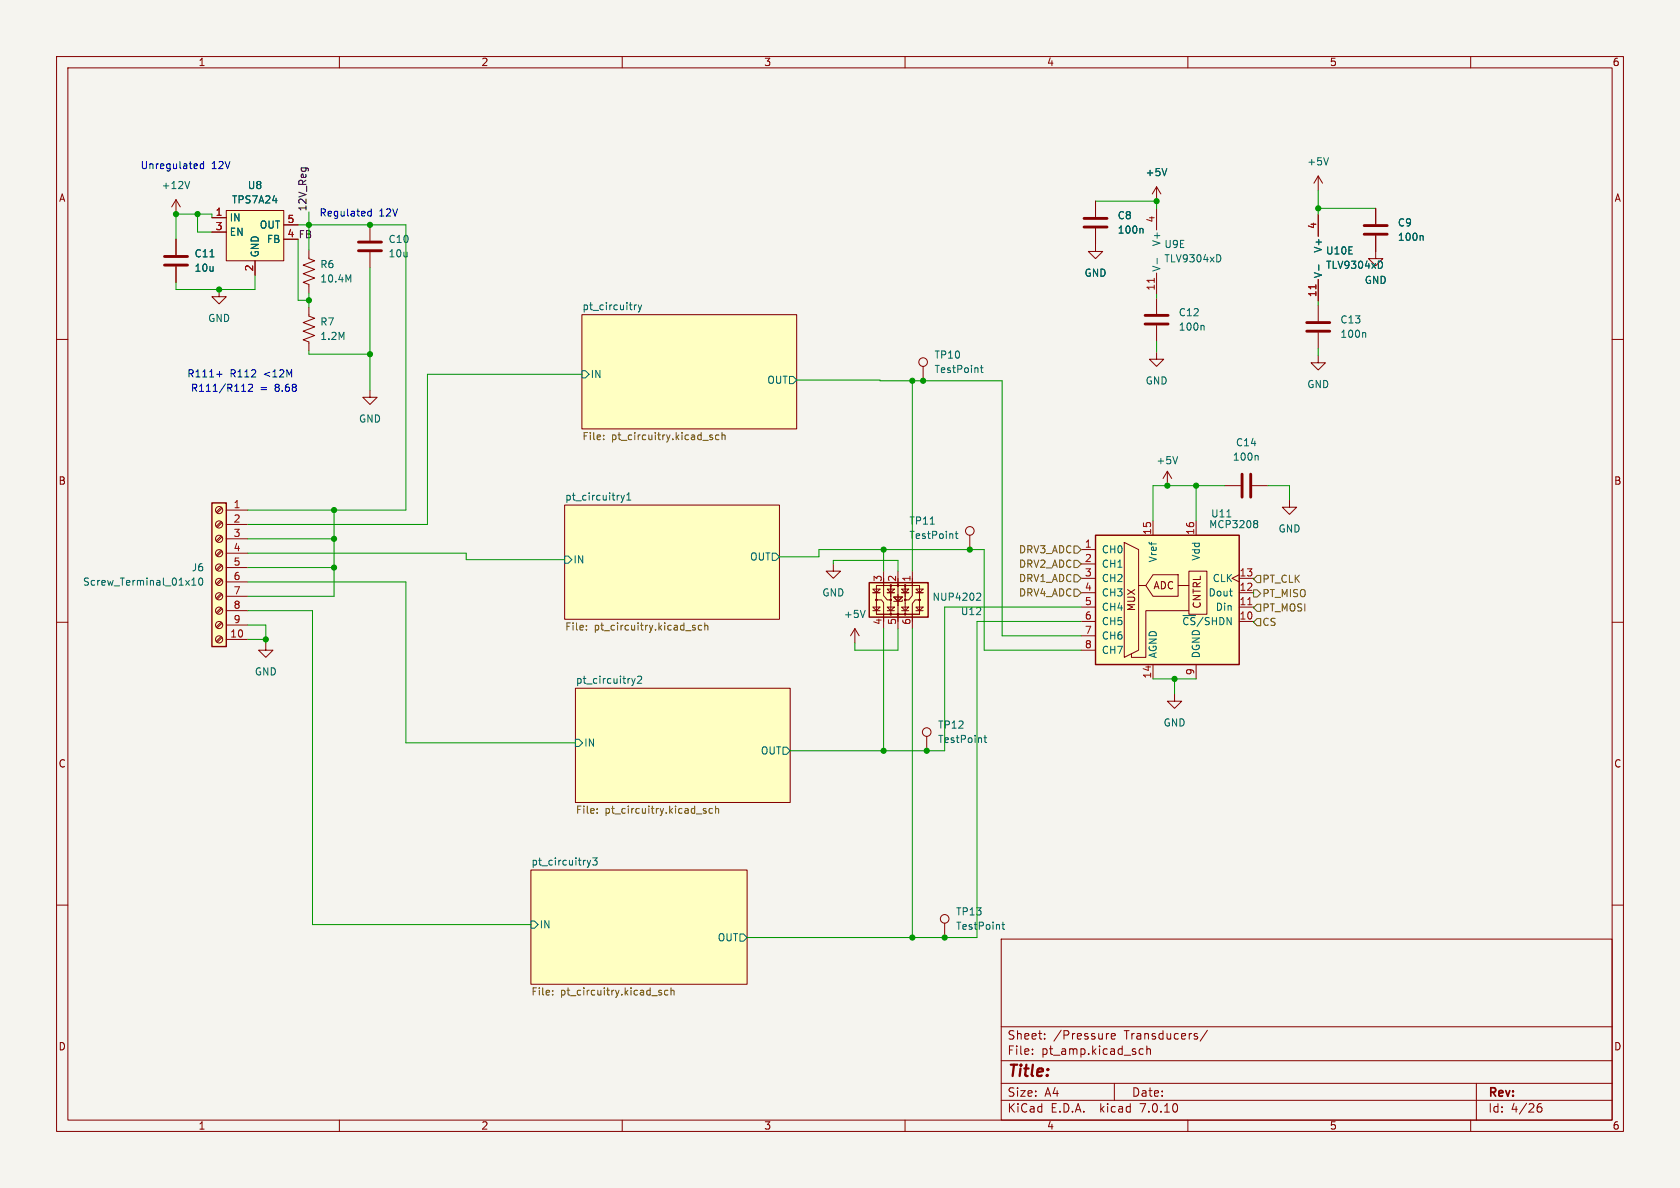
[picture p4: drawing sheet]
<svg xmlns="http://www.w3.org/2000/svg" width="297mm" height="210mm" viewBox="0 0 297 210" stroke-linecap="round" stroke-linejoin="round" font-family="sans-serif">
<path d="M0 0h297v210h-297z" fill="#f5f4ef" stroke="#f5f4ef" stroke-width=".18"/>
<g fill="none" stroke="#840000" stroke-width=".18">
<path d="M10 10h277v190h-277zM12 12h273v186h-273zM60 10v2M110 10v2M160 10v2M210 10v2M260 10v2M31.1 35.3l-.7 1.3M31.1 35.3v2.5M31.1 35.3l.8 1.3M37.5 38.5h2.5M40 37.2h10.2v8.9h-10.2z"/>
<path d="M50.2 39.8h2.5M65.4 39.8v2.7M193.7 35.6v2.8M204.5 33l-.8 1.3M204.5 33v2.6M204.5 36.8v3.8M204.5 33l.7 1.3M233 31.1l-.7 1.3M233 31.1v2.6M233 38v3.8M233 31.1l.8 1.3M243.2 36.8v2.8"/>
<path d="M10 60h2M31.1 42.3v2.8M31.1 47.1v2.8M37.5 41h2.5M38.7 51.2v1.3h1.3l-1.3 1.2-1.2-1.2h1.2M45.1 46.1v2.5M54.6 44.2v1.5l1 .4-2 .8 2 .7-2 .8 2 .7-2 .8 1 .4v1.5M54.6 54.4v1.5l1 .4-2 .7 2 .8-2 .7 2 .8-2 .8 1 .4v1.5M65.4 44.6v2.8M102.9 55.6h37.9v20.2h-37.9zM193.7 40.4v4.1h1.2l-1.2 1.2-1.3-1.2h1.3M204.5 48.3v3.8"/>
<path d="M204.5 52.7v2.8M204.5 57.5v2.8M233 49.4v3.8M233 54v2.8M233 58.8v2.8M243.2 41.7v4h1.3l-1.3 1.3-1.3-1.3h1.3M285 60h2M65.4 69v1.2h1.3l-1.3 1.3-1.3-1.3h1.3M163.2 64.8v2.5M204.5 62.2v1.3h1.2l-1.2 1.3-1.3-1.3h1.3M233 62.9v1.2h1.3l-1.3 1.3-1.2-1.3h1.2M39.1 99.8l-.9 .9"/>
<path d="M39.1 97.3l-.9 .8M39.1 94.7l-.9 .9M39.1 92.2l-.9 .8M39.1 89.7l-.9 .8M39.3 100l-.9 .8M39.3 97.5l-.9 .8M39.3 94.9l-.9 .9M39.3 92.4l-.9 .8M39.3 89.8l-.9 .9M40 90.2h3.8M40 92.7h3.8M40 95.3h3.8"/>
<path d="M40 97.8h3.8M99.8 89.3h38v20.2h-38zM147.3 99.7v1.3h1.3l-1.3 1.2-1.3-1.2h1.3M171.4 94.6v2.6M191.1 97.2h2.6M191.1 99.7h2.6M198.8 95.9l2.5 1.3v17.7l-2.5 1.3zM203.8 92.1v2.5M206.4 83.3l-.8 1.3M206.4 83.3v2.6M206.4 83.3l.7 1.3M211.5 92.1v2.5"/>
<path d="M216.5 85.9h2.8M221.4 85.9h2.8M228 88.4v1.3h1.2l-1.2 1.2-1.3-1.2h1.3M10 110h2M39.1 112.5l-.9 .9M39.1 110l-.9 .8M39.1 107.4l-.9 .9M39.1 104.9l-.9 .8M39.1 102.4l-.9 .8M39.3 112.7l-.9 .8M39.3 110.2l-.9 .8M39.3 107.6l-.9 .9"/>
<path d="M39.3 105.1l-.9 .8M39.3 102.5l-.9 .9M40 108h3.8M40 113h3.8M40 100.3h3.8M40 102.9h3.8M40 105.4h3.8M40 110.5h3.8M47 113.7v1.2h1.3l-1.3 1.3-1.3-1.3h1.3M151.1 111.1l-.7 1.3M151.1 111.1v2.6M151.1 111.1l.8 1.3"/>
<path d="M154.3 104.1h1.3l-.7 .7zM154.3 107.3h1.3l-.7 .7zM154.3 104.8h1.3M154.3 108h1.3M154.9 106h.9l.4 .6v3.3M154.9 103.5h7.7v5.1h-7.7zM156.2 102.2v3.1l.6 .7h.8M156.2 101v2.5M156.2 108.6v2.5M156.8 104.1h1.3l-.6 .7zM156.8 107.3h1.3l-.6 .7zM156.8 104.8h1.3"/>
<path d="M156.8 108h1.3M157.5 103.5v5.1M158 105.5h1.5l-.8 .8zM158.7 101v10.1M159.4 104.1h1.3l-.7 .7zM159.4 107.3h1.3l-.7 .7zM159.4 104.8h1.3M159.4 108h1.3M159.5 106v.3h-1.5M160 103.5v5.1M161.3 102.2v3.1l-.6 .7h-.7M161.3 101v2.5"/>
<path d="M161.3 108.6v2.5M161.9 104.1h1.3l-.6 .7zM161.9 107.3h1.3l-.6 .7zM161.9 104.8h1.3M161.9 108h1.3M162.7 106h-.9l-.5 .7v3.2M191.1 104.8h2.6M191.1 109.9h2.6M191.1 107.3h2.6M191.1 102.2h2.6M191.1 112.4h2.6M191.1 114.9h2.6"/>
<path d="M201.3 103.5h1.3M203.8 101.6h4.5v3.8h-4.5l-1.2-1.9zM203.8 117.5v2.5M208.3 103.5h1.9M210.2 101h3.2v7.6h-3.2zM210.2 108h-7.6v8.2h-2.6v-.6M211.5 117.5v2.5M219.1 101.6l-1.3 .6 1.3 .7M219.1 104.8h2.5M219.1 109.9h2.5M219.1 107.3h2.5M219.1 102.2h2.5"/>
<path d="M285 110h2M101.7 121.7h38v20.2h-38zM163.8 130.2v2.5M207.6 122.7v1.3h1.3l-1.3 1.2-1.2-1.2h1.2M10 160h2M93.9 153.8h38.2v20.2h-38.2zM285 160h2M167 163.2v2.5M177 166h108v32h-108zM60 198v2M110 198v2M160 198v2"/>
<path d="M177 194.5h108M177 191.5h108M177 187.5h108M177 181.5h108M182.5 186.3v.1M182.5 185.5v.1M184.7 183.6v.1M184.7 182.8v.1M196 182.7l-.3 .1M196.5 183.2l.7-.1-.1-.3-.4-.1-.2 .2v.7h.6M197 191.5v3M201.5 186.3l.2 .1 .4-.1"/>
<path d="M202.1 185.5l-.4-.1-.2 .1M202.7 185.5l.3-.1 .3 .1 .1 .9M202.7 184.9v1.5M210 198v2M213.5 182.1l-1.3 2M260 198v2M261 191.5v6.5M271.7 196l.3-.3h.5l.1 .3v.3l-.3 .3h-.3l-.3-.3M272.5 195.1a.6 .6 0 0 0-.8 .6"/>
<circle cx="163.2" cy="64" r=".76"/>
<circle cx="38.7" cy="92.7" r=".63"/>
<circle cx="38.7" cy="97.8" r=".63"/>
<circle cx="38.7" cy="90.2" r=".63"/>
<circle cx="38.7" cy="95.2" r=".63"/>
<circle cx="171.4" cy="93.9" r=".76"/>
<circle cx="38.7" cy="110.5" r=".63"/>
<circle cx="38.7" cy="107.9" r=".63"/>
<circle cx="38.7" cy="113" r=".63"/>
<circle cx="38.7" cy="100.3" r=".63"/>
<circle cx="38.7" cy="102.9" r=".63"/>
<circle cx="38.7" cy="105.4" r=".63"/>
<circle cx="154.9" cy="106" r=".13"/>
<circle cx="157.5" cy="108.6" r=".13"/>
<circle cx="157.5" cy="103.5" r=".13"/>
<circle cx="157.5" cy="106" r=".13"/>
<circle cx="158.7" cy="103.5" r=".13"/>
<circle cx="158.7" cy="108.6" r=".13"/>
<circle cx="160" cy="103.5" r=".13"/>
<circle cx="160" cy="108.6" r=".13"/>
<circle cx="160" cy="106" r=".13"/>
<circle cx="162.6" cy="106" r=".13"/>
<circle cx="163.8" cy="129.4" r=".76"/>
<circle cx="167" cy="162.4" r=".76"/>
</g>
<g fill="#ffffc2" stroke="#ffffc2" stroke-width=".18">
<path d="M93.9 153.8h38.2v20.2h-38.2z"/>
<path d="M102.9 55.6h37.9v20.2h-37.9z"/>
<path d="M99.8 89.3h38v20.2h-38z"/>
<path d="M101.7 121.7h38v20.2h-38z"/>
<path d="M153.7 103h10.4v6.1h-10.4z"/>
<path d="M193.7 94.6h25.4v22.9h-25.4z"/>
<path d="M37.5 88.9h2.5v25.4h-2.5z"/>
<path d="M40 37.2h10.2v8.9h-10.2z"/>
</g>
<g fill="none" stroke="#006464" stroke-width=".18">
<path d="M33.5 32.1l-.4 1.2M206.3 29.8l-.4 1.3M234.9 27.9l-.5 1.3M37.1 45.4h.7M61.6 49.5l.4-.9v1.3M112.2 53.9v.9M112.5 53.9l-.3 .2M112.8 53.9l.3 .9M113.1 54.8l-.3 .4M113.4 53.9l-.3 .9M201.9 40.4l.2 .2v.6M204.6 45.7v.9"/>
<path d="M212.7 57.5l.2 .2v.7M215.6 45.1l.2 .5-.2 .6M233.1 46.8v1M241.3 58.8l.1 .2v.6M244.2 46.2l.2 .5-.2 .7M251.4 41.6l.2 .2v.7M102.9 65.5h.6l.6 .7-.6 .6h-.6zM139.6 66.5h.6l.6 .7-.6 .6h-.6zM173.3 65h.5M173.5 64.6v1.1l.3 .2M99.8 98.3h.7l.6 .6-.6 .7h-.7zM109.8 87.6l.3 .8"/>
<path d="M110.1 88.4l-.3 .4M110.4 87.6l-.3 .8M110.8 88.4h.7M110.8 87.5l.4-.4v1.3M136.5 97.8h.7l.6 .6-.6 .7h-.7zM164.5 92.7h.7M168.9 94.3h.5M169.1 93.9v1.1l.3 .2M208.2 80.7l-.4 1.3M216.9 91.4h.7M221.9 92h.2l.2 .3-.2 .3M221.9 92.6h.2"/>
<path d="M222.1 92.6l.2 .2v.2l-.1 .2-.3 .1M222.2 80.5l.2 .2v.7M33.9 103.4h.7M33.9 102.5l.4-.3v1.2M35.3 102.2h.1a.68 .68 0 0 1 .5 .6 .68 .68 0 0 1-.5 .6 .84 .84 0 0 1-.1-1.2zM111.7 119.9l.3 .9M112.3 119.9l-.3 .9M112.7 119.6l.5-.1 .2 .4-.7 .9h.7M152.9 107.9l-.4 1.3M172.8 104.8l.5 .1 .1 .3-.8 .9h.8M101.7 130.7h.7l.6 .6-.6 .7h-.7zM112 120.8l-.3 .4"/>
<path d="M138.4 132.1h.7l.6 .6-.6 .7h-.7zM173.9 130.4h.5M174.1 130v1.1l.3 .2M103.8 152.1l.3 .8M104.1 152.9l-.2 .4M104.4 152.1l-.3 .8M104.8 151.7h.8l-.5 .4 .4 .2v.5l-.2 .1-.5-.1M93.9 162.8h.6l.6 .6-.6 .7h-.6zM130.8 165.1h.6l.7 .6-.7 .7h-.6zM177.1 163.4h.5M177.3 163v1.1l.3 .2"/>
</g>
<g fill="none" stroke="#725600" stroke-width=".18">
<path d="M106.7 77.6v.1M106.7 76.9v.2M125.5 77.1l.5 .4-.2 .2h-.3M126 76.9h-.4l-.1 .2M127.1 76.9h-.4l-.2 .2 .1 .6h.5M127.6 77l.2-.1h.3l.1 .8M127.6 76.5v1.2M189.9 96.5h.6l.6 .7-.6 .6h-.6zM189.9 99.1h.6l.6 .6-.6 .6h-.6zM103.7 111.3v.1M103.7 110.6v.1M122.4 110.8l.6 .3-.2 .3-.4-.1"/>
<path d="M122.9 110.6l-.3-.1-.2 .2M124.1 110.6l-.4-.1-.3 .3 .2 .5h.5M124.6 110.7l.2-.2 .3 .1v.8M124.6 110.1v1.3M189.9 101.6h.6l.6 .6-.6 .7h-.6zM189.9 104.1h.6l.6 .7-.6 .6h-.6zM221.6 104.3h.6l.7 .6-.7 .6h-.6zM222.2 109.3h.7v1.3h-.7l-.6-.6zM222.2 106.8h.7v1.3h-.7l-.6-.7zM222.2 101.7h.7v1.3h-.7l-.6-.6zM105.6 143.6v.2M105.6 143v.1"/>
<path d="M124.3 143.2l.6 .3-.2 .3-.4-.1M124.8 143l-.3-.1-.2 .2M126 143l-.4-.1-.2 .3 .1 .5h.5M126.5 142.5v1.3M126.5 143l.2-.1 .3 .1v.8M97.7 175.8v.1M97.7 175.1v.1M116.5 175.3l.5 .4-.2 .2-.3-.1M116.9 175.1h-.3l-.1 .1M118.1 175.1h-.4l-.2 .2 .1 .5h.5M118.6 175.2l.2-.1h.3l.1 .8M118.6 174.6v1.3"/>
</g>
<g fill="none" stroke="#840000" stroke-width=".51">
<path d="M191.6 38.6h4.1M241.2 39.9h4M29.1 46.9h4M29.1 45.3h4M63.4 44.3h4M63.4 42.8h4M191.6 40.1h4.1M202.4 55.8h4.1M202.4 57.3h4.1M231 57h4.1M231 58.5h4.1M241.2 41.4h4"/>
<path d="M219.6 83.8v4.1M221.1 83.8v4.1"/>
</g>
<path d="M204.1 49.2v.7M232.6 50.3v.8M220.6 106.9h.7" fill="none" stroke="#a90000" stroke-width=".18"/>
<path d="M37.5 88.9h2.5v25.4h-2.5zM193.7 94.6h25.4v22.9h-25.4zM153.7 103h10.4v6.1h-10.4z" fill="none" stroke="#840000" stroke-width=".25"/>
<path d="M36 28.5v1.3M36 29h-.4l-.2 .2 .1 .6h.5M65.6 36.9v1.3M65.6 37.4l-.3-.1-.3 .3 .1 .5h.5M38.3 66.2h1M42.7 69.2h.7M43.9 68l.5-.1 .2 .4-.7 .9h.7" fill="none" stroke="#0000c2" stroke-width=".18"/>
<g fill="none" stroke="#009600" stroke-width=".18">
<path d="M34.9 37.8v3.2h2.6M37.5 38.5v-.7h-6.4v4.5M52.7 39.8h19.1v50.4h-28M54.6 37.5v6.7M193.7 35.6h10.8v1.2M233 33.7v4.3M233 36.8h10.2M45.1 48.6v2.6h-14v-1.3M52.7 42.3v10.8h1.9M54.6 51.8v2.6M65.4 47.4v21.6M204.5 52.1v.6"/>
<path d="M233 53.2v.8M54.6 62v.6h10.8M102.9 66.2h-27.3v26.5h-31.8M140.8 67.2l36.4 .1v45.1h13.9M161.3 67.3v33.7M204.5 60.3v1.9M233 61.6v1.3M43.8 97.8h38.6v1.1h17.4M43.8 95.3h15.3M59.1 90.2v15.2h-15.3M137.8 98.4h7v-1.2h29.2v17.7h17.1M147.3 99.7v-.6h11.4v1.9"/>
<path d="M156.2 97.2v3.8M211.5 85.9v6.2M216.5 85.9h-12.7v6.2M224.2 85.9h3.8v2.5M43.8 102.9h28v28.4h29.9M43.8 110.5h3.2v3.2M43.8 108h11.4v55.4h38.7M43.8 113h3.2M43.8 100.3h15.3M156.2 111.1v21.6M158.7 111.1v3.8h-7.6v-1.2M161.3 111.1v54.6"/>
<path d="M191.1 109.9h-18.4v55.8h-40.6M191.1 107.3h-24.1v25.4h-27.3M221.6 102.2v.2M221.6 104.8v.1M221.6 107.3v.1M221.6 109.9v.1M203.8 120h7.7M207.6 120v2.7"/>
</g>
<g fill="#009600" stroke="#009600" stroke-width=".18">
<circle cx="233" cy="36.8" r=".46"/>
<circle cx="204.5" cy="35.6" r=".46"/>
<circle cx="54.6" cy="53.1" r=".46"/>
<circle cx="65.4" cy="62.6" r=".46"/>
<circle cx="65.4" cy="39.8" r=".46"/>
<circle cx="59.1" cy="95.3" r=".46"/>
<circle cx="59.1" cy="90.2" r=".46"/>
<circle cx="59.1" cy="100.3" r=".46"/>
<circle cx="47" cy="113" r=".46"/>
<circle cx="156.2" cy="97.2" r=".46"/>
<circle cx="171.4" cy="97.2" r=".46"/>
<circle cx="206.4" cy="85.9" r=".46"/>
<circle cx="161.3" cy="165.7" r=".46"/>
<circle cx="167" cy="165.7" r=".46"/>
<circle cx="161.3" cy="67.3" r=".46"/>
<circle cx="163.2" cy="67.3" r=".46"/>
<circle cx="156.2" cy="132.7" r=".46"/>
<circle cx="163.8" cy="132.7" r=".46"/>
<circle cx="34.9" cy="37.8" r=".46"/>
<circle cx="38.7" cy="51.2" r=".46"/>
<circle cx="31.1" cy="37.8" r=".46"/>
<circle cx="54.6" cy="39.8" r=".46"/>
<circle cx="207.6" cy="120" r=".46"/>
<circle cx="211.5" cy="85.9" r=".46"/>
</g>
<text font-size="2.8" fill="#840000" x="178" y="190.9">Title:</text>
<g font-size="2.1" fill="#840000">
<text x="178" y="184">Sheet:</text>
<text x="186.2" y="184">/Pressure</text>
<text x="198.8" y="184">Transducers/</text>
<text x="178" y="186.7">File:</text>
<text x="184.1" y="186.7">pt_amp.kicad_sch</text>
<text x="178" y="196.9">KiCad</text>
<text x="178" y="194.1">Size:</text>
<text x="184.7" y="194.1">A4</text>
<text x="185.7" y="196.9">E.D.A.</text>
<text x="194.6" y="196.9">kicad</text>
<text x="200" y="194.1">Date:</text>
<text x="201.8" y="196.9">7.0.10</text>
<text x="263" y="194.3">Rev:</text>
<text x="263" y="196.9">Id:</text>
<text x="267.1" y="196.9">4/26</text>
</g>
<g font-size="1.8" fill="#840000">
<text x="35" y="11.9">1</text>
<text x="85" y="11.9">2</text>
<text x="135" y="11.9">3</text>
<text x="185" y="11.9">4</text>
<text x="235" y="11.9">5</text>
<text x="285" y="11.9">6</text>
<text x="10.3" y="35.9">A</text>
<text x="285.3" y="35.9">A</text>
<text x="50.7" y="42">4 FB</text>
<text x="10.3" y="85.9">B</text>
<text x="285.3" y="85.9">B</text>
<text x="203.8" y="104.4">ADC</text>
<text x="212.5" y="107.7" transform="rotate(-90 212.5 107.7)">CNTRL</text>
<text x="200.9" y="108.2" transform="rotate(-90 200.9 108.2)">MUX</text>
<text x="10.3" y="135.9">C</text>
<text x="285.3" y="135.9">C</text>
<text x="10.3" y="185.9">D</text>
<text x="285.3" y="185.9">D</text>
<text x="35" y="199.9">1</text>
<text x="85" y="199.9">2</text>
<text x="135" y="199.9">3</text>
<text x="185" y="199.9">4</text>
<text x="235" y="199.9">5</text>
<text x="285" y="199.9">6</text>
</g>
<g font-size="1.8" fill="#0000c2">
<text x="24.8" y="30">Unregulated</text>
<text x="37.4" y="30">12V</text>
<text x="56.4" y="38.4">Regulated</text>
<text x="67" y="38.4">12V</text>
<text x="33" y="66.8">R111+</text>
<text x="33.7" y="69.3">R111/R112</text>
<text x="40.7" y="66.8">R112</text>
<text x="46" y="69.3">=</text>
<text x="46.7" y="66.8">&lt;12M</text>
<text x="48.7" y="69.3">8.68</text>
</g>
<g font-size="1.8" fill="#006464">
<text x="231" y="29.4">+5V</text>
<text x="28.5" y="33.6">+12V</text>
<text x="43.7" y="33.6">U8</text>
<text x="202.4" y="31.3">+5V</text>
<text x="40.5" y="39.3">IN</text>
<text x="40.5" y="41.9">EN</text>
<text x="40.9" y="36.2">TPS7A24</text>
<text x="45.8" y="40.6">OUT</text>
<text x="197.5" y="39">C8</text>
<text x="197.5" y="41.5">100n</text>
<text x="247" y="40.2">C9</text>
<text x="34.3" y="45.7">C11</text>
<text x="45.9" y="45.6" transform="rotate(-90 45.9 45.6)">GND</text>
<text x="47.1" y="43.2">FB</text>
<text x="56.5" y="47.6">R6</text>
<text x="68.6" y="43.2">C10</text>
<text x="68.6" y="45.7">10u</text>
<text x="205.3" y="43.6" transform="rotate(-90 205.3 43.6)">V+</text>
<text x="205.7" y="44">U9E</text>
<text x="205.7" y="46.6">TLV9304xD</text>
<text x="233.9" y="44.8" transform="rotate(-90 233.9 44.8)">V+</text>
<text x="234.3" y="45.2">U10E</text>
<text x="234.3" y="47.7">TLV9304xD</text>
<text x="247" y="42.8">100n</text>
<text x="34.3" y="48.2">10u</text>
<text x="56.5" y="50.1">10.4M</text>
<text x="191.6" y="49.1">GND</text>
<text x="205.3" y="48.1" transform="rotate(-90 205.3 48.1)">V-</text>
<text x="233.9" y="49.3" transform="rotate(-90 233.9 49.3)">V-</text>
<text x="241.2" y="50.4">GND</text>
<text x="36.7" y="57.1">GND</text>
<text x="56.5" y="57.8">R7</text>
<text x="102.9" y="54.9">pt_circuitry</text>
<text x="208.3" y="58.6">100n</text>
<text x="208.3" y="56.1">C12</text>
<text x="236.9" y="59.9">100n</text>
<text x="236.9" y="57.4">C13</text>
<text x="56.5" y="60.3">1.2M</text>
<text x="165.1" y="63.6">TP10</text>
<text x="104.3" y="67">IN</text>
<text x="135.6" y="68">OUT</text>
<text x="165.1" y="66.1">TestPoint</text>
<text x="202.4" y="68.2">GND</text>
<text x="231" y="68.8">GND</text>
<text x="63.4" y="74.9">GND</text>
<text x="204.3" y="82.3">+5V</text>
<text x="217.9" y="81.6">100n</text>
<text x="218.4" y="79.1">C14</text>
<text x="99.8" y="88.6">pt_circuitry1</text>
<text x="160.7" y="95.5">TestPoint</text>
<text x="160.7" y="92.9">TP11</text>
<text x="213.7" y="93.6">MCP3208</text>
<text x="214" y="91.7">U11</text>
<text x="225.9" y="94.3">GND</text>
<text x="33.8" y="101.2">J6</text>
<text x="101.3" y="99.8">IN</text>
<text x="132.5" y="99.3">OUT</text>
<text x="194.7" y="98">CH0</text>
<text x="194.7" y="100.6">CH1</text>
<text x="204.7" y="99.5" transform="rotate(-90 204.7 99.5)">Vref</text>
<text x="212.3" y="99.2" transform="rotate(-90 212.3 99.2)">Vdd</text>
<text x="14.6" y="103.7">Screw_Terminal_01x10</text>
<text x="145.3" y="105.6">GND</text>
<text x="164.8" y="106.4">NUP4202</text>
<text x="194.7" y="103.1">CH2</text>
<text x="194.7" y="105.6">CH3</text>
<text x="213.6" y="105.6">Dout</text>
<text x="214.3" y="103.1">CLK</text>
<text x="149.1" y="109.4">+5V</text>
<text x="169.8" y="108.9">U12</text>
<text x="194.7" y="108.2">CH4</text>
<text x="194.7" y="110.7">CH5</text>
<text x="194.7" y="113.3">CH6</text>
<text x="208.9" y="110.7">~{CS}/SHDN</text>
<text x="214.8" y="108.2">Din</text>
<text x="45" y="119.6">GND</text>
<text x="194.7" y="115.8">CH7</text>
<text x="204.7" y="116.5" transform="rotate(-90 204.7 116.5)">AGND</text>
<text x="212.3" y="116.5" transform="rotate(-90 212.3 116.5)">DGND</text>
<text x="101.7" y="121">pt_circuitry2</text>
<text x="165.7" y="131.5">TestPoint</text>
<text x="165.7" y="129">TP12</text>
<text x="205.6" y="128.6">GND</text>
<text x="103.2" y="132.2">IN</text>
<text x="134.4" y="133.6">OUT</text>
<text x="93.9" y="153.1">pt_circuitry3</text>
<text x="95.3" y="164.3">IN</text>
<text x="126.8" y="166.6">OUT</text>
<text x="168.9" y="164.6">TestPoint</text>
<text x="168.9" y="162">TP13</text>
</g>
<g font-size="1.8" fill="#a90000">
<text x="38" y="38.2">1</text>
<text x="38" y="40.8">3</text>
<text x="50.7" y="39.5">5</text>
<text x="204.2" y="39.4" transform="rotate(-90 204.2 39.4)">4</text>
<text x="232.8" y="40.6" transform="rotate(-90 232.8 40.6)">4</text>
<text x="50.7" y="42">4</text>
<text x="44.8" y="48.1" transform="rotate(-90 44.8 48.1)">2</text>
<text x="204.2" y="51.5" transform="rotate(-90 204.2 51.5)">11</text>
<text x="232.8" y="52.6" transform="rotate(-90 232.8 52.6)">11</text>
<text x="41.2" y="89.9">1</text>
<text x="41.2" y="92.5">2</text>
<text x="41.2" y="95">3</text>
<text x="203.6" y="94.7" transform="rotate(-90 203.6 94.7)">15</text>
<text x="211.2" y="94.7" transform="rotate(-90 211.2 94.7)">16</text>
<text x="41.2" y="97.5">4</text>
<text x="41.2" y="100.1">5</text>
<text x="191.7" y="96.9">1</text>
<text x="191.7" y="99.4">2</text>
<text x="191.7" y="102">3</text>
<text x="219" y="102">13</text>
<text x="41.2" y="102.6">6</text>
<text x="41.2" y="105.2">7</text>
<text x="41.2" y="107.7">8</text>
<text x="156" y="102.9" transform="rotate(-90 156 102.9)">3</text>
<text x="158.5" y="102.9" transform="rotate(-90 158.5 102.9)">2</text>
<text x="161" y="102.9" transform="rotate(-90 161 102.9)">1</text>
<text x="191.7" y="104.5">4</text>
<text x="191.7" y="107.1">5</text>
<text x="219" y="107.1">11</text>
<text x="219" y="104.5">12</text>
<text x="40.6" y="112.8">10</text>
<text x="41.2" y="110.2">9</text>
<text x="156" y="110.6" transform="rotate(-90 156 110.6)">4</text>
<text x="158.5" y="110.6" transform="rotate(-90 158.5 110.6)">5</text>
<text x="161" y="110.6" transform="rotate(-90 161 110.6)">6</text>
<text x="191.7" y="109.6">6</text>
<text x="191.7" y="112.1">7</text>
<text x="219" y="109.6">10</text>
<text x="191.7" y="114.7">8</text>
<text x="211.2" y="119.5" transform="rotate(-90 211.2 119.5)">9</text>
<text x="203.6" y="120.1" transform="rotate(-90 203.6 120.1)">14</text>
</g>
<text font-size="1.8" fill="#0f0f0f" x="54.3" y="37.5" transform="rotate(-90 54.3 37.5)">12V_Reg</text>
<g font-size="1.8" fill="#725600">
<text x="102.9" y="78.1">File:</text>
<text x="108.1" y="78.1">pt_circuitry.kicad_sch</text>
<text x="180" y="98">DRV3_ADC</text>
<text x="180" y="100.6">DRV2_ADC</text>
<text x="180" y="103.1">DRV1_ADC</text>
<text x="180" y="105.6">DRV4_ADC</text>
<text x="223.1" y="105.8">PT_MISO</text>
<text x="223.1" y="103.2">PT_CLK</text>
<text x="99.8" y="111.8">File:</text>
<text x="105" y="111.8">pt_circuitry.kicad_sch</text>
<text x="223.1" y="110.8">CS</text>
<text x="223.1" y="108.3">PT_MOSI</text>
<text x="101.7" y="144.2">File:</text>
<text x="106.9" y="144.2">pt_circuitry.kicad_sch</text>
<text x="93.9" y="176.3">File:</text>
<text x="99.1" y="176.3">pt_circuitry.kicad_sch</text>
</g>
</svg>
